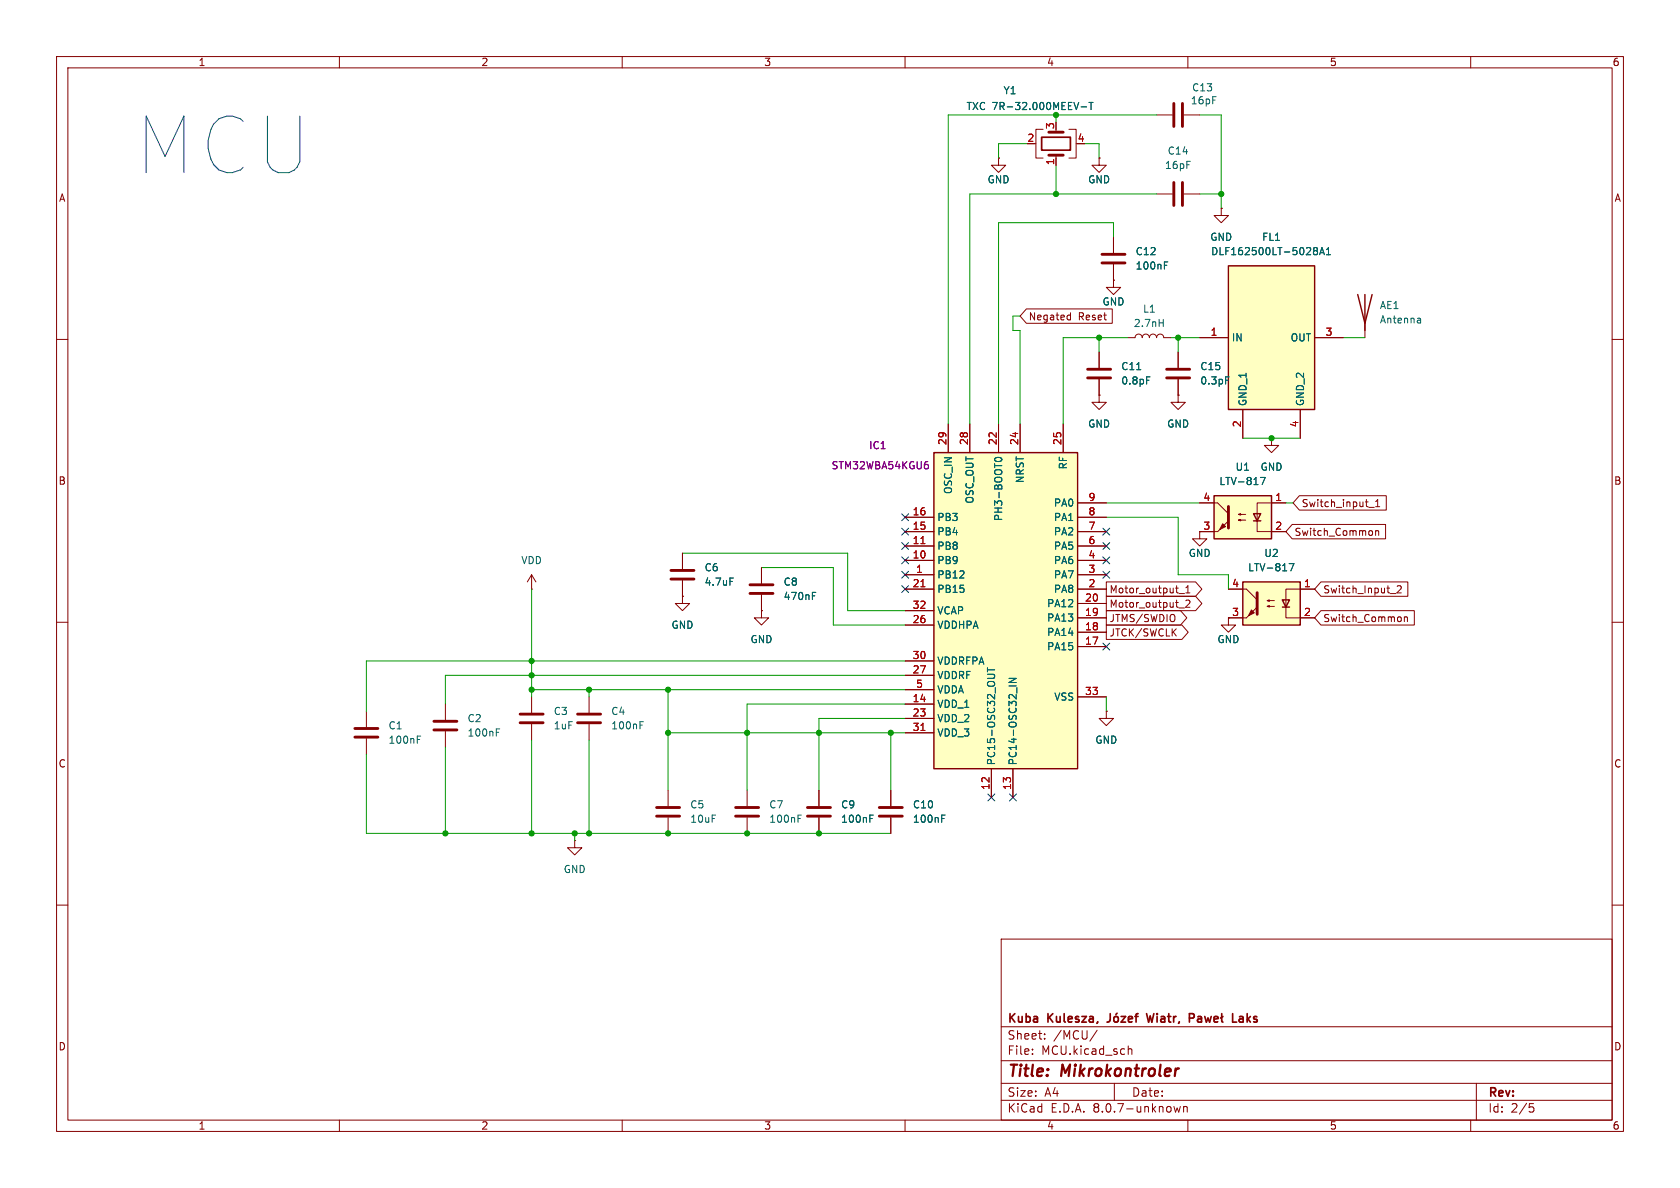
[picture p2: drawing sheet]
<svg xmlns="http://www.w3.org/2000/svg" width="297mm" height="210mm" viewBox="0 0 297 210" stroke-linecap="round" stroke-linejoin="round" font-family="sans-serif">
<g fill="none" stroke="#840000" stroke-width=".18">
<path d="M10 10h277v190h-277zM12 12h273v186h-273zM60 10v2M110 10v2M160 10v2M210 10v2M260 10v2M196.8 41.9v2.8M196.8 46.7v2.8M199.4 59.7h1.3a.64 .64 0 0 1 .6-.6 .64 .64 0 0 1 .6 .6 .64 .64 0 0 1 .7-.6 .64 .64 0 0 1 .6 .6 .64 .64 0 0 1 .6-.6 .64 .64 0 0 1 .7 .6 .64 .64 0 0 1 .6-.6 .64 .64 0 0 1 .6 .6h1.3M10 60h2M285 60h2"/>
<path d="M10 110h2M285 110h2M144.8 139.7v2.8M195.6 125.7v1.3h1.2l-1.2 1.3-1.3-1.3h1.3M195.6 125.7h.1M144.8 144.5v2.8M10 160h2M177 166h108v32h-108zM285 160h2M60 198v2M110 198v2M160 198v2"/>
<path d="M177 194.5h108M177 191.5h108M177 187.5h108M177 181.5h108M182.5 186.3v.1M182.5 185.5v.1M184.7 183.6v.1M184.7 182.8v.1M194 182.1l-1.3 2M197 191.5v3M199.5 184.9v1.5M199.5 185.5l.2-.1 .3 .1 .1 .9"/>
<path d="M207.5 195.6l.3 1 .3-.7 .3 .7 .3-1M209.2 195.6v1M209.2 195.7l.3-.1 .3 .1 .1 .9M210 198v2M260 198v2M261 191.5v6.5M270.4 195.1h.7M270.5 195.7h.4l.3 .3-.2 .5-.5 .1"/>
</g>
<path d="M208.2 188.9h.2" fill="none" stroke="#840000" stroke-width=".4"/>
<g fill="none" stroke="#840000" stroke-width=".3">
<path d="M196.3 179.2v1.1a.48 .48 0 0 1-.6 .4M197.1 179.8l.3-.1 .3 .3v.4l-.3 .3-.3-.1-.2-.2v-.4zM197.5 179.1l-.2 .2M198.2 179.7h.8l-.8 1h.8M200.6 179.7h.6M201.2 179.2l-.4 .2v1.3M202.7 179.2l.4 1.5 .2-1.1 .3 1.1M210.3 179.2h.5l.3 .3-.1 .4-.7 .1M211.8 179.8h.5l.1 .9M213 179.7l.3 1 .3-.7 .2 .7 .3-1M216 179.2v1.3l.2 .2M216.2 179.7l-.4 .3"/>
<path d="M217.9 179.2v1.5h.7M219.1 179.8h.6l.1 .9M199.5 180.2l.7-.2-.1-.2-.4-.1-.2 .2 .1 .7h.5M212.4 180l-.5 .1a.29 .29 0 0 0-.2 .3 .29 .29 0 0 0 .2 .3l.5-.1M214.6 180.2l.7-.2v-.2l-.5-.1-.2 .2 .1 .7h.6M219.8 180l-.5 .1a.29 .29 0 0 0-.3 .3 .29 .29 0 0 0 .3 .3l.5-.1"/>
</g>
<path d="M194.8 46.5h4.1M194.8 45h4.1M142.7 144.3h4.1M142.7 142.7h4.1" fill="none" stroke="#840000" stroke-width=".51"/>
<path d="M204.9 57.1h.7M205.6 56.5v1.2M205.9 46.9h.4M205.9 46.3h.6M153.8 144.7h.4M153.8 144.1h.6" fill="none" stroke="#006464" stroke-width=".18"/>
<path d="M217.2 47h15.2v25.4h-15.2z" fill="#ffffc2"/>
<path d="M217.2 47h15.2v25.4h-15.2zM240 52.1l1.3 5.1 1.3-5.1M241.3 52.1v6.3" fill="none" stroke="#840000" stroke-width=".25"/>
<path d="M212.1 59.7h5.1M232.4 59.7h5.1M241.3 57.2v2.5M219.7 72.4v5.1M229.9 72.4v5.1" fill="none" stroke="#840000" stroke-width=".18"/>
<path d="M232.3 44.2l.1 .1M232.3 43.9l.1-.1h.4l.1 .3-.2 .2M232.4 44.3h.3M232.4 44.3l-.1 .1M232.7 44.3l.2 .2v.4l-.2 .1-.4-.1M233.3 45l.4-1.2 .4 1.2M233.4 44.7h.6M234.5 45h.7M234.5 44.1l.4-.3v1.2M251 56.2l.1 .2v.7M251.1 57l-.4 .1M251.1 56.6h-.4" fill="none" stroke="#006464" stroke-width=".18"/>
<path d="M214.6 87.6h10.2v7.7h-10.2z" fill="#ffffc2"/>
<path d="M214.6 87.6h10.2v7.7h-10.2zM221.6 90.8h1.3l-.7 1.3zM221.6 92.1h1.3" fill="none" stroke="#840000" stroke-width=".25"/>
<path d="M224.8 77.5v1.2h1.3l-1.3 1.3-1.3-1.3h1.3M224.8 77.5h.1M212.1 94v1.3h1.3l-1.3 1.2-1.3-1.2h1.3M212.1 94h.1M212.1 88.9h3.2l1.9 1.9M212.1 94h3.2M218.9 91.9l.4-.1v.3l-.4-.2h1.3M218.9 90.9l.4-.1v.3l-.4-.2h1.3M222.2 92.1v1.9h5.1M227.3 88.9h-5.1v3.3" fill="none" stroke="#840000" stroke-width=".18"/>
<g fill="#840000" stroke="#840000" stroke-width=".18">
<path d="M215.3 94l1.9-1.9z"/>
<path d="M216.2 92.6l.5 .5-1.1 .5z"/>
</g>
<path d="M217.2 89.5v3.8" fill="none" stroke="#840000" stroke-width=".51"/>
<path d="M222.8 84.4h.9l-.6 1.3" fill="none" stroke="#006464" stroke-width=".18"/>
<path d="M219.7 102.9h10.2v7.6h-10.2z" fill="#ffffc2"/>
<path d="M219.7 102.9h10.2v7.6h-10.2zM226.7 106h1.3l-.7 1.3zM226.7 107.3h1.3" fill="none" stroke="#840000" stroke-width=".25"/>
<g fill="none" stroke="#840000" stroke-width=".18">
<path d="M182.9 25.4h.2M184.4 22.9h-1.3v5h1.3M186.7 27.4v1.8M189 22.9h1.2v5h-1.2M204.5 20.3h2.8M204.5 34.3h2.8M209.3 20.3h2.8M209.3 34.3h2.8M215.9 36.8v1.3h1.3l-1.3 1.3-1.3-1.3h1.3M215.9 36.8h.1M194.3 69.9v1.2h1.3l-1.3 1.3-1.3-1.3h1.3M194.3 69.9h.1"/>
<path d="M208.3 69.9v1.2h1.2l-1.2 1.3-1.3-1.3h1.3M208.3 69.9h.1M208.3 62.2v2.8M208.3 67.1v2.8M120.6 97.8v2.8M120.6 105.4v1.3h1.3l-1.3 1.3-1.2-1.3h1.2M120.6 105.4h.1M120.6 102.6v2.8M134.6 108v1.2h1.3l-1.3 1.3-1.3-1.3h1.3M134.6 108h.1M134.6 100.3v2.8M134.6 105.2v2.8"/>
<path d="M217.2 109.2v1.3h1.2l-1.2 1.3-1.3-1.3h1.3M217.2 109.2h.1M217.2 104.1h3.1l1.9 1.9M217.2 109.2h3.1M224 107.2l.4-.1v.2l-.4-.1h1.3M224 106.2l.4-.2v.3l-.4-.1h1.3M227.3 107.3v1.9h5.1M232.4 104.1h-5.1v3.3M104.1 123.2v2.8M104.1 128v2.8M118.1 139.7v2.8M132.1 139.7v2.8"/>
<path d="M157.5 139.7v2.8M101.6 148.6v1.3h1.3l-1.3 1.2-1.3-1.2h1.3M101.6 148.6h.1M118.1 144.5v2.8M132.1 144.5v2.8M157.5 144.5v2.8"/>
</g>
<g fill="#840000" stroke="#840000" stroke-width=".18">
<path d="M220.3 109.2l1.9-1.9z"/>
<path d="M221.2 107.8l.5 .5-1 .5z"/>
</g>
<g fill="none" stroke="#840000" stroke-width=".51">
<path d="M207.5 18.3v4.1M209 18.3v4.1M185.4 27.4h2.6M185.4 23.4h2.6M207.5 32.3v4M209 32.3v4M206.2 66.8h4.1M206.2 65.3h4.1M118.6 102.4h4.1M118.6 100.8h4.1M132.6 104.9h4.1M132.6 103.4h4.1"/>
<path d="M222.2 104.8v3.8M102.1 127.8h4.1M102.1 126.2h4.1M116.1 144.3h4M116.1 142.7h4M130 144.3h4.1M130 142.7h4.1M155.4 144.3h4.1M155.4 142.7h4.1"/>
</g>
<g fill="none" stroke="#006464" stroke-width=".18">
<path d="M191.1 18.9h1M192.5 18.1h.7M192.9 18.1v1.3M216.7 66.6h.6M227.9 99.6h.9l-.6 1.3M129 102.2h.7M143.6 105.3h.4M143.6 104.7h.6M113.1 128.2h.5M113.1 127.6h.6M141.1 144.7h.4M141.1 144.1h.6"/>
<path d="M166.5 144.7h.4M166.5 144.1h.6"/>
</g>
<path d="M184.1 24.3h5.1v2.2h-5.1z" fill="none" stroke="#840000" stroke-width=".3"/>
<path d="M165.1 80h25.4v55.9h-25.4z" fill="#ffffc2"/>
<path d="M165.1 80h25.4v55.9h-25.4z" fill="none" stroke="#840000" stroke-width=".25"/>
<g fill="none" stroke="#840000" stroke-width=".18">
<path d="M176.5 27.9v1.3h1.3l-1.3 1.3-1.2-1.3h1.2M176.5 27.9h.1M186.7 27.9v1.3M194.3 27.9v1.3h1.3l-1.3 1.3-1.3-1.3h1.3M194.3 27.9h.1M215.9 36.8h.1M181.5 54.6h15.1v2.6h-15.1l-1.2-1.3zM188.9 55.7l.3 .1M189.2 55.3v1.3M189.2 56.5l-.3 .1M196.8 49.5v1.3h1.3l-1.3 1.3-1.2-1.3h1.2M196.8 49.5h.1"/>
<path d="M196.8 41.9v2.8M196.8 46.7v2.8M212.1 59.7h5.1M232.4 59.7h5.1M167.6 74.9v5.1M171.4 74.9v5.1M176.5 74.9v5.1M180.3 74.9v5.1M188 74.9v5.1M194.3 69.9h.1M194.3 62.2v2.8M194.3 67.1v2.8"/>
<path d="M208.3 69.9h.1M208.3 62.2v2.8M208.3 67.1v2.8M219.7 72.4v5.1M224.8 77.5h.1M229.9 72.4v5.1M120.6 97.8v2.8M160 99.1h5.1M160 96.5h5.1M160 94h5.1M160 91.4h5.1M190.5 99.1h5.1"/>
<path d="M190.5 96.5h5.1M190.5 94h5.1M190.5 91.4h5.1M190.5 88.9h5.1M212.1 94h.1M212.1 94h2.5M212.1 88.9h2.5M224.8 94h2.5M224.8 88.9h2.5M228.4 92.7h16.6v2.6h-16.6l-1.1-1.3zM229.7 87.6h15.4v2.6h-15.4l-1.1-1.3zM242 89.7h.9"/>
<path d="M242.6 93.9v.6M243.2 93.8v.9M243.2 93.9l.2-.1 .3 .1v.8M243.2 89.6h.7M243.2 88.7l.4-.4v1.3M94 104.1h.1M94 101.6v2.5M94 101.6l-.8 1.3M94 101.6l.7 1.3M120.6 105.4h.1M120.6 102.6v2.8M134.6 108h.1"/>
<path d="M134.6 100.3v2.8M134.6 105.2v2.8M160 101.6h5.1M160 104.1h5.1M160 110.5h5.1M160 119.4h5.1M160 116.8h5.1M160 108h5.1M190.5 101.6h5.1M190.5 114.3h5.1M190.5 111.8h5.1M190.5 109.2h5.1"/>
<path d="M190.5 104.1h5.1M190.5 106.7h5.1M195.6 105.4h15.8l1.1 1.3-1.1 1.3h-15.8zM195.6 102.9h15.8l1.1 1.2-1.1 1.3h-15.8zM195.6 110.5h13.3l1.2 1.3-1.2 1.2h-13.3zM195.6 107.9h13.1l1.1 1.3-1.1 1.3h-13.1zM207.4 111.7l.5 .7M207.9 111.2l-.7 .7M208.4 104.9h1M208.4 107.5h1M209.6 104.8h.8M209.6 106.2l.5-.1 .3 .3-.8 1h.8"/>
<path d="M209.6 103.9l.4-.4v1.3M217.2 109.2h.1M217.2 109.2h2.5M217.2 104.1h2.5M229.9 109.2h2.5M229.9 104.1h2.5M233.5 102.9h15.4v2.5h-15.4l-1.1-1.3zM233.5 107.9h16.5v2.6h-16.5l-1.1-1.3zM245.8 104.9h1M247 103.7l.5-.2 .2 .4-.8 .9h.8M247.7 109.2v.6M248.3 109v.9"/>
<path d="M248.3 109.2l.2-.2 .3 .1v.8M64.8 125.7v2.8M64.8 130.6v2.8M78.7 124.5v2.8M78.7 129.3v2.8M94 123.2v2.8M94 128v2.8M144.8 139.7v2.8M157.5 139.7v2.8M160 124.5h5.1M160 127h5.1M160 129.5h5.1"/>
<path d="M160 121.9h5.1M175.3 135.9v5.1M179.1 135.9v5.1M190.5 123.2h5.1M195.6 125.7h.1M144.8 144.5v2.8M157.5 144.5v2.8"/>
</g>
<path d="M162.8 96.1h.7M162.8 103.7h.7M162.8 129.1h.7" fill="none" stroke="#a90000" stroke-width=".18"/>
<g fill="none" stroke="#006464" stroke-width=".18">
<path d="M191.1 18.9h1M192.5 18.1h.7M192.9 18.1v1.3M205.9 46.9h.4M205.9 46.3h.6M232.3 44.2l.1 .1M232.3 43.9l.1-.1h.4l.1 .3-.2 .2M232.4 44.3h.3M232.4 44.3l-.1 .1M232.7 44.3l.2 .2v.4l-.2 .1-.4-.1M233.3 45l.4-1.2 .4 1.2M233.4 44.7h.6"/>
<path d="M234.5 45h.7M234.5 44.1l.4-.3v1.2M201 65.3h.7M202.7 66.6h.6M216.7 66.6h.6M175.9 81a.75 .75 0 0 1 1.2 .3 .72 .72 0 0 1-1.3-.1zM222.8 84.4h.9l-.6 1.3M227.9 99.6h.9l-.6 1.3M129 102.2h.7M143.6 105.3h.4M143.6 104.7h.6M174.6 119.2h1l.2 .1"/>
<path d="M174.6 118v.8M174.6 118.4h1.2M178.4 119.9h1.2l-1.2 .7h1.2M73.8 130.7h.4M73.8 130.1h.6M87.7 129.5h.5M87.7 128.8h.6M178.4 121.3h1.2M153.8 144.7h.4M153.8 144.1h.6M166.5 144.7h.4M166.5 144.1h.6"/>
</g>
<path d="M163.8 81.6h.2M163.9 82.1l.2 .2v.3l-.2 .3" fill="none" stroke="#840084" stroke-width=".18"/>
<path d="M192.3 66.8h4M192.3 65.3h4M62.7 130.3h4.1M62.7 128.8h4.1M76.7 129h4.1M76.7 127.5h4.1M91.9 127.8h4.1M91.9 126.2h4.1" fill="none" stroke="#840000" stroke-width=".51"/>
<g fill="none" stroke="#009600" stroke-width=".18">
<path d="M181.6 25.4h-5.1v2.5M186.7 20.3v1.3M186.7 29.2v5.1M191.8 25.4h2.5v2.5M204.5 34.3h-33.1v40.6M204.5 20.3h-36.9v54.6M212.1 34.3h3.8M212.1 20.3h3.8v16.5M180.3 55.9h-1.2v2.5h1.2v16.5M194.3 59.7v2.5M196.8 41.9v-2.5h-20.3v35.5M199.4 59.7h-11.4v15.2"/>
<path d="M207 59.7h5.1M208.3 59.7v2.5M237.5 59.7h3.8M219.7 77.5h10.2M120.6 97.8h29.3v10.2h10.1M195.6 91.4h12.7v10.2h8.9v2.5M195.6 88.9h16.5M227.3 88.9h1.3M94 104.1v19.1M134.6 100.3h12.7v10.2h12.7M160 116.8h-95.2v8.9M160 119.4h-81.3v5.1"/>
<path d="M64.8 133.4v13.9h92.7M78.7 132.1v15.2M94 130.8v16.5M94 121.9h66M104.1 121.9v1.3M104.1 130.8v16.5M118.1 121.9v17.8M118.1 129.5h41.9M157.5 129.5v10.2M160 124.5h-27.9v15.2M160 127h-15.2v12.7M195.6 123.2v2.5"/>
<path d="M101.6 147.3v1.3"/>
</g>
<g fill="none" stroke="#000084" stroke-width=".18">
<path d="M159.4 90.8l1.2 1.2M159.4 95.9l1.2 1.2M159.4 93.4l1.2 1.2M159.4 98.5l1.2 1.2M160.6 90.8l-1.2 1.2M160.6 95.9l-1.2 1.2M160.6 93.4l-1.2 1.2M160.6 98.5l-1.2 1.2M195 95.9l1.2 1.2M195 93.4l1.2 1.2M195 98.5l1.2 1.2M196.2 95.9l-1.2 1.2"/>
<path d="M196.2 93.4l-1.2 1.2M196.2 98.5l-1.2 1.2M159.4 101l1.2 1.2M159.4 103.5l1.2 1.2M160.6 101l-1.2 1.2M160.6 103.5l-1.2 1.2M195 101l1.2 1.2M195 113.7l1.2 1.2M196.2 101l-1.2 1.2M196.2 113.7l-1.2 1.2M174.7 140.4l1.2 1.2M175.9 140.4l-1.2 1.2"/>
<path d="M178.5 140.4l1.2 1.2M179.7 140.4l-1.2 1.2"/>
</g>
<g fill="#009600" stroke="#009600" stroke-width=".18">
<circle cx="104.1" cy="121.9" r=".46"/>
<circle cx="94" cy="121.9" r=".46"/>
<circle cx="94" cy="119.4" r=".46"/>
<circle cx="94" cy="116.8" r=".46"/>
<circle cx="78.7" cy="147.3" r=".46"/>
<circle cx="94" cy="147.3" r=".46"/>
<circle cx="157.5" cy="129.5" r=".46"/>
<circle cx="144.8" cy="147.3" r=".46"/>
<circle cx="144.8" cy="129.5" r=".46"/>
<circle cx="132.1" cy="147.3" r=".46"/>
<circle cx="118.1" cy="121.9" r=".46"/>
<circle cx="118.1" cy="129.5" r=".46"/>
<circle cx="132.1" cy="129.5" r=".46"/>
<circle cx="101.6" cy="147.3" r=".46"/>
<circle cx="104.1" cy="147.3" r=".46"/>
<circle cx="118.1" cy="147.3" r=".46"/>
<circle cx="194.3" cy="59.7" r=".46"/>
<circle cx="215.9" cy="34.3" r=".46"/>
<circle cx="224.8" cy="77.5" r=".46"/>
<circle cx="208.3" cy="59.7" r=".46"/>
<circle cx="186.7" cy="34.3" r=".46"/>
<circle cx="186.7" cy="20.3" r=".46"/>
</g>
<text font-size="13.9" fill="#0000c2" x="23.4" y="31.8">MCU</text>
<g font-size="2.8" fill="#840000">
<text x="178" y="190.9">Title:</text>
<text x="187.7" y="190.9">Mikrokontroler</text>
</g>
<g font-size="2.1" fill="#840000">
<text x="178" y="184">Sheet:</text>
<text x="178" y="181.2">Kuba</text>
<text x="185.3" y="181.2">Kulesza,</text>
<text x="186.2" y="184">/MCU/</text>
<text x="204.1" y="181.2">Wiatr,</text>
<text x="220.4" y="181.2">Laks</text>
<text x="178" y="186.7">File:</text>
<text x="184.1" y="186.7">MCU.kicad_sch</text>
<text x="178" y="196.9">KiCad</text>
<text x="178" y="194.1">Size:</text>
<text x="184.7" y="194.1">A4</text>
<text x="185.7" y="196.9">E.D.A.</text>
<text x="193.3" y="196.9">8.0.7-unknown</text>
<text x="200" y="194.1">Date:</text>
<text x="263" y="194.3">Rev:</text>
<text x="263" y="196.9">Id:</text>
<text x="267.1" y="196.9">2/5</text>
</g>
<g font-size="1.8" fill="#840000">
<text x="35" y="11.9">1</text>
<text x="85" y="11.9">2</text>
<text x="135" y="11.9">3</text>
<text x="185" y="11.9">4</text>
<text x="235" y="11.9">5</text>
<text x="285" y="11.9">6</text>
<text x="10.3" y="35.9">A</text>
<text x="285.3" y="35.9">A</text>
<text x="181.8" y="56.8">Negated</text>
<text x="190.6" y="56.8">Reset</text>
<text x="10.3" y="85.9">B</text>
<text x="230" y="89.9">Switch_input_1</text>
<text x="285.3" y="85.9">B</text>
<text x="228.8" y="94.9">Switch_Common</text>
<text x="196.1" y="107.6">Motor_output_2</text>
<text x="196.1" y="105.1">Motor_output_1</text>
<text x="233.8" y="105.1">Switch_Input_2</text>
<text x="196.1" y="112.7">JTCK/SWCLK</text>
<text x="196.1" y="110.2">JTMS/SWDIO</text>
<text x="233.8" y="110.2">Switch_Common</text>
<text x="10.3" y="135.9">C</text>
<text x="285.3" y="135.9">C</text>
<text x="10.3" y="185.9">D</text>
<text x="285.3" y="185.9">D</text>
<text x="35" y="199.9">1</text>
<text x="85" y="199.9">2</text>
<text x="135" y="199.9">3</text>
<text x="185" y="199.9">4</text>
<text x="235" y="199.9">5</text>
<text x="285" y="199.9">6</text>
</g>
<g font-size="1.8" fill="#006464">
<text x="177.3" y="16.9">Y1</text>
<text x="210.7" y="16.4">C13</text>
<text x="170.8" y="19.7">TXC 7R-32.000MEEV-T</text>
<text x="210.4" y="18.6">16pF</text>
<text x="206.3" y="27.5">C14</text>
<text x="174.5" y="32.6">GND</text>
<text x="192.3" y="32.6">GND</text>
<text x="205.9" y="30.1">16pF</text>
<text x="200.7" y="47.9">100nF</text>
<text x="200.7" y="45.3">C12</text>
<text x="213.9" y="42.8">GND</text>
<text x="214" y="45.3">DLF162500LT-5028A1</text>
<text x="223" y="42.8">FL1</text>
<text x="194.8" y="54.2">GND</text>
<text x="200.3" y="58">2.7nH</text>
<text x="202" y="55.5">L1</text>
<text x="243.8" y="54.8">AE1</text>
<text x="243.8" y="57.4">Antenna</text>
<text x="198.1" y="65.6">C11</text>
<text x="212.1" y="65.6">C15</text>
<text x="217.7" y="60.6">IN</text>
<text x="228.1" y="60.6">OUT</text>
<text x="198.1" y="68.2">0.8pF</text>
<text x="212.1" y="68.2">0.3pF</text>
<text x="220.6" y="71.9" transform="rotate(-90 220.6 71.9)">GND_1</text>
<text x="230.7" y="71.9" transform="rotate(-90 230.7 71.9)">GND_2</text>
<text x="192.3" y="75.8">GND</text>
<text x="206.2" y="75.8">GND</text>
<text x="188.8" y="83.1" transform="rotate(-90 188.8 83.1)">RF</text>
<text x="218.3" y="83.4">U1</text>
<text x="222.8" y="83.4">GND</text>
<text x="168.5" y="87.4" transform="rotate(-90 168.5 87.4)">OSC_IN</text>
<text x="172.3" y="89.1" transform="rotate(-90 172.3 89.1)">OSC_OUT</text>
<text x="181.2" y="85.5" transform="rotate(-90 181.2 85.5)">NRST</text>
<text x="186.2" y="89.8">PA0</text>
<text x="215.5" y="86">LTV-817</text>
<text x="165.6" y="94.8">PB4</text>
<text x="165.6" y="92.3">PB3</text>
<text x="177.4" y="92.2" transform="rotate(-90 177.4 92.2)">PH3-BOOT0</text>
<text x="186.2" y="94.8">PA2</text>
<text x="186.2" y="92.3">PA1</text>
<text x="92.1" y="99.9">VDD</text>
<text x="124.5" y="101.2">C6</text>
<text x="165.6" y="99.9">PB9</text>
<text x="165.6" y="97.4">PB8</text>
<text x="186.2" y="99.9">PA6</text>
<text x="186.2" y="97.4">PA5</text>
<text x="210.1" y="98.7">GND</text>
<text x="220.5" y="101.2">LTV-817</text>
<text x="223.4" y="98.7">U2</text>
<text x="124.5" y="103.7">4.7uF</text>
<text x="138.4" y="103.7">C8</text>
<text x="138.4" y="106.3">470nF</text>
<text x="165.6" y="102.5">PB12</text>
<text x="165.6" y="105">PB15</text>
<text x="185" y="107.5">PA12</text>
<text x="186.2" y="105">PA8</text>
<text x="186.2" y="102.5">PA7</text>
<text x="118.6" y="111.4">GND</text>
<text x="132.6" y="113.9">GND</text>
<text x="165.6" y="111.4">VDDHPA</text>
<text x="165.6" y="108.8">VCAP</text>
<text x="185" y="112.6">PA14</text>
<text x="185" y="110.1">PA13</text>
<text x="215.1" y="113.9">GND</text>
<text x="165.6" y="117.7">VDDRFPA</text>
<text x="185" y="115.2">PA15</text>
<text x="165.6" y="125.3">VDD_1</text>
<text x="165.6" y="120.2">VDDRF</text>
<text x="165.6" y="122.8">VDDA</text>
<text x="186.3" y="124.1">VSS</text>
<text x="68.6" y="129.1">C1</text>
<text x="68.6" y="131.7">100nF</text>
<text x="82.6" y="127.9">C2</text>
<text x="82.6" y="130.4">100nF</text>
<text x="97.8" y="126.6">C3</text>
<text x="97.8" y="129.1">1uF</text>
<text x="108" y="126.6">C4</text>
<text x="108" y="129.1">100nF</text>
<text x="165.6" y="127.9">VDD_2</text>
<text x="165.6" y="130.4">VDD_3</text>
<text x="193.5" y="131.7">GND</text>
<text x="176.1" y="135.4" transform="rotate(-90 176.1 135.4)">PC15-OSC32_OUT</text>
<text x="179.9" y="135.4" transform="rotate(-90 179.9 135.4)">PC14-OSC32_IN</text>
<text x="121.9" y="143.1">C5</text>
<text x="135.9" y="143.1">C7</text>
<text x="148.6" y="143.1">C9</text>
<text x="161.3" y="143.1">C10</text>
<text x="121.9" y="145.6">10uF</text>
<text x="135.9" y="145.6">100nF</text>
<text x="148.6" y="145.6">100nF</text>
<text x="161.3" y="145.6">100nF</text>
<text x="99.6" y="154.5">GND</text>
</g>
<g font-size="1.8" fill="#a90000">
<text x="186.4" y="22.9" transform="rotate(-90 186.4 22.9)">3</text>
<text x="181.5" y="25.1">2</text>
<text x="186.4" y="29.3" transform="rotate(-90 186.4 29.3)">1</text>
<text x="190.4" y="25.1">4</text>
<text x="213.9" y="59.4">1</text>
<text x="234.2" y="59.4">3</text>
<text x="219.5" y="75.6" transform="rotate(-90 219.5 75.6)">2</text>
<text x="229.6" y="75.6" transform="rotate(-90 229.6 75.6)">4</text>
<text x="167.4" y="78.8" transform="rotate(-90 167.4 78.8)">29</text>
<text x="171.2" y="78.8" transform="rotate(-90 171.2 78.8)">28</text>
<text x="176.3" y="78.8" transform="rotate(-90 176.3 78.8)">22</text>
<text x="180.1" y="78.8" transform="rotate(-90 180.1 78.8)">24</text>
<text x="187.7" y="78.8" transform="rotate(-90 187.7 78.8)">25</text>
<text x="192.3" y="88.6">9</text>
<text x="212.7" y="88.6">4</text>
<text x="225.4" y="88.6">1</text>
<text x="161.2" y="93.7">15</text>
<text x="161.2" y="91.2">16</text>
<text x="192.3" y="93.7">7</text>
<text x="192.3" y="91.2">8</text>
<text x="212.7" y="93.7">3</text>
<text x="225.4" y="93.7">2</text>
<text x="161.2" y="98.8">10</text>
<text x="161.2" y="96.3">11</text>
<text x="161.9" y="101.3">1</text>
<text x="192.3" y="101.3">3</text>
<text x="192.3" y="98.8">4</text>
<text x="192.3" y="96.3">6</text>
<text x="161.2" y="103.9">21</text>
<text x="161.2" y="107.7">32</text>
<text x="191.7" y="106.4">20</text>
<text x="192.3" y="103.9">2</text>
<text x="217.7" y="103.9">4</text>
<text x="230.4" y="103.9">1</text>
<text x="161.2" y="110.2">26</text>
<text x="191.7" y="111.5">18</text>
<text x="191.7" y="109">19</text>
<text x="217.7" y="109">3</text>
<text x="230.4" y="109">2</text>
<text x="161.2" y="119.1">27</text>
<text x="161.2" y="116.6">30</text>
<text x="191.7" y="114">17</text>
<text x="161.2" y="124.2">14</text>
<text x="161.9" y="121.7">5</text>
<text x="191.7" y="122.9">33</text>
<text x="161.2" y="126.7">23</text>
<text x="161.2" y="129.3">31</text>
<text x="175" y="139.7" transform="rotate(-90 175 139.7)">12</text>
<text x="178.8" y="139.7" transform="rotate(-90 178.8 139.7)">13</text>
</g>
<g font-size="1.8" fill="#840084">
<text x="146.9" y="83.2">STM32WBA54KGU6</text>
<text x="153.6" y="79.6">IC1</text>
</g>
</svg>
